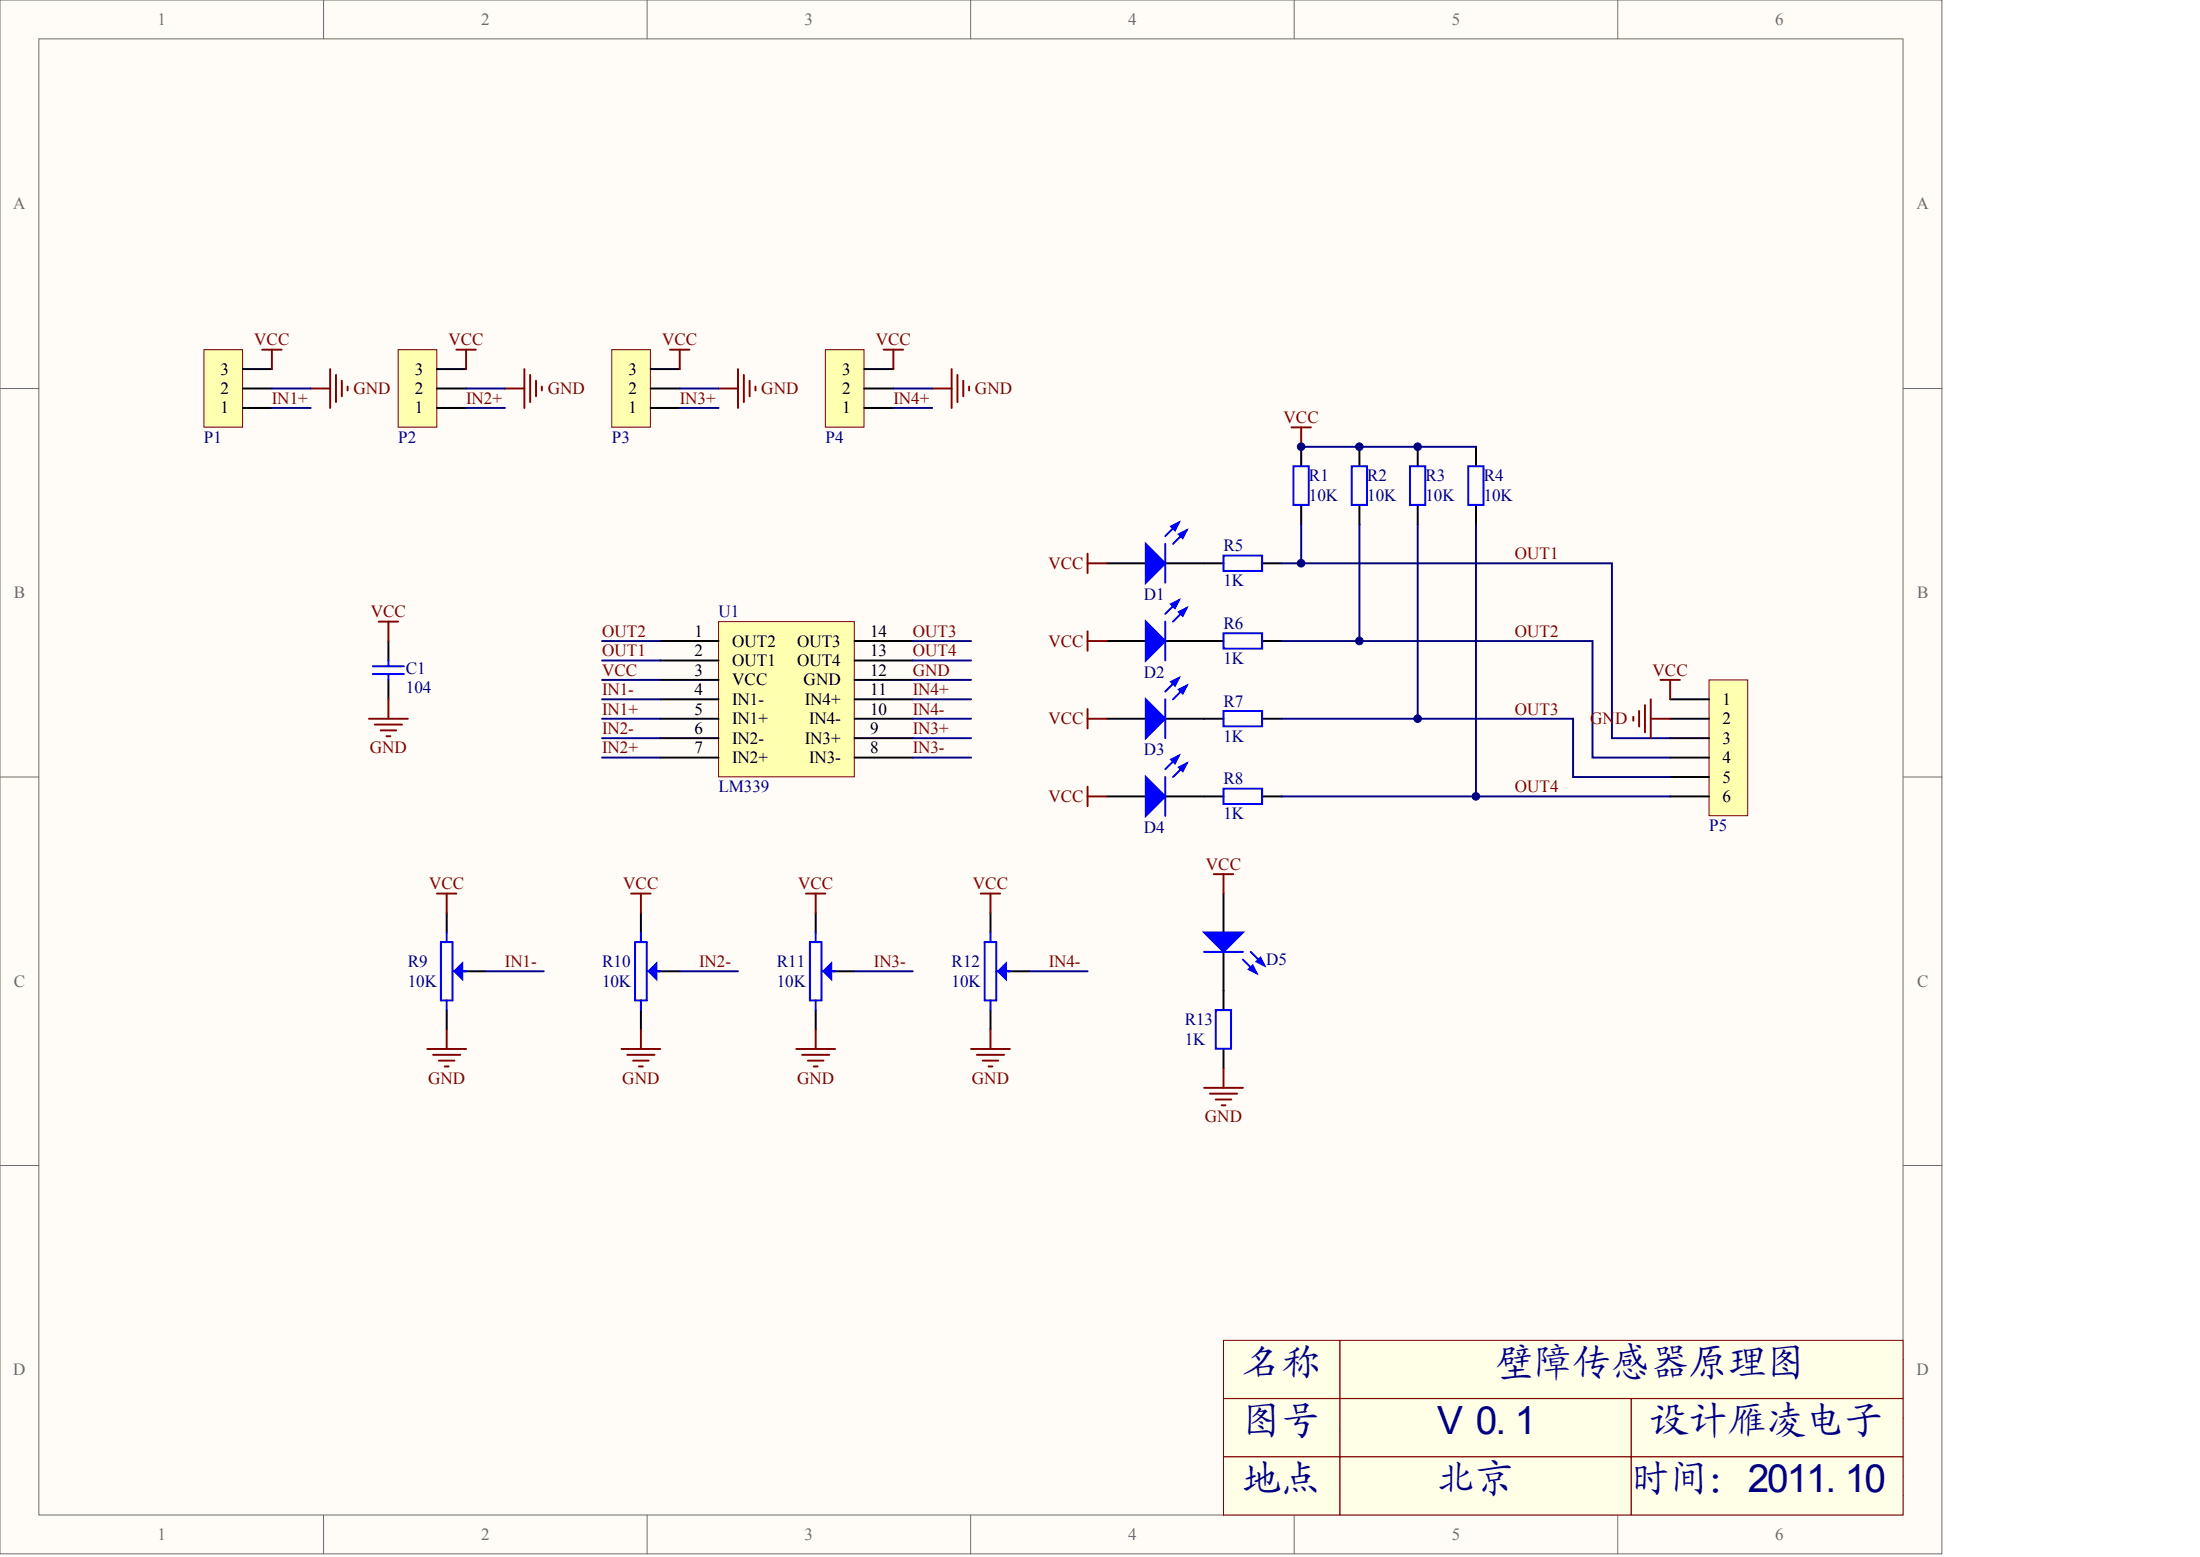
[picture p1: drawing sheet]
<svg xmlns="http://www.w3.org/2000/svg" width="840mm" height="594mm" viewBox="0 0 840 594" stroke-linecap="round" stroke-linejoin="round" font-family="sans-serif">
<g fill="#fffcf8" stroke="#716f64" stroke-width=".38">
<path d="M0 0h741.1v592.9h-741.1z"/>
<path d="M14.8 14.8h711.5v563.2h-711.5z"/>
</g>
<g fill="none" stroke="#716f64" stroke-width=".38">
<path d="M123.5 0v14.8M247 0v14.8M370.4 0v14.8M493.9 0v14.8M617.4 0v14.8M0 148.2h14.8M726.4 148.2h14.8M0 296.5h14.8M726.4 296.5h14.8M0 444.7h14.8M726.4 444.7h14.8M123.5 578.1v14.8"/>
<path d="M247 578.1v14.8M370.4 578.1v14.8M493.9 578.1v14.8M617.4 578.1v14.8"/>
</g>
<path d="M726.4 518.8h-259.5v59.3M466.9 541.1h259.5M504 541.1v22.2M652.2 541.1v22.2M466.9 563.3h259.5M466.9 570.7h259.5M615.2 563.3v14.8" fill="none" stroke="#000" stroke-width=".38"/>
<path d="M422.5 214.9h14.8M444.7 214.9h22.2M481.8 214.9h7.4M148.2 244.6v7.4M148.2 259.4v7.4M170.5 348.4v7.4M466.9 340.9v14.9M177.9 370.6h7.4M466.9 363.2v22.2M170.5 385.4v7.4M466.9 400.2v7.5" fill="none" stroke="#000" stroke-width=".74"/>
<g fill="none" stroke="#00f" stroke-width=".74">
<path d="M449.9 199.4l-5.2 5.2M444.7 207.5v14.9M452.9 202.3l-5.2 5.2M466.9 212h14.8v5.8h-14.8zM142.3 257.2h11.9M142.3 254.2h11.9M148.2 252v2.2M148.2 257.2v2.2M168.2 359.5h4.5v22.2h-4.5zM170.5 355.8v3.7M172.7 370.6h5.2M459.5 363.2h14.9"/>
<path d="M474.4 366.1l5.1 5.2M477.3 363.2l5.2 5.2M170.5 381.7v3.7M464 385.4h5.8v14.8h-5.8z"/>
</g>
<g fill="#00f" stroke="#00f" stroke-width=".74">
<path d="M459.5 355.8h14.9l-7.5 7.4z"/>
<path d="M476.6 369.9l1.5-1.5 1.4 2.9z"/>
<path d="M479.5 366.9l1.5-1.5 1.5 3z"/>
<path d="M437.3 207.5l7.4 7.4-7.4 7.5z"/>
<path d="M449.9 203.8l3-1.5-1.5 3z"/>
<path d="M446.9 200.9l3-1.5-1.5 2.9z"/>
<path d="M173.4 370.6l3-3v6z"/>
</g>
<g fill="none" stroke="#800000" stroke-width=".74">
<path d="M415.1 211.2v7.5M415.1 214.9h7.4M144.5 237.2h7.4M148.2 237.2v7.4M140.8 274.2h14.8M143 276.5h10.4M145.3 278.7h5.9M148.2 266.8v7.4M147.5 280.9h1.5M170.5 392.8v7.4M163.1 400.2h14.8M165.3 402.5h10.4"/>
<path d="M167.5 404.7h5.9M169.7 406.9h1.5"/>
</g>
<path d="M185.3 370.6h22.2" fill="none" stroke="#000080" stroke-width=".74"/>
<g fill="#ffffe8" stroke="#800000" stroke-width=".38">
<path d="M466.9 511.4h44.4v22.2h-44.4z"/>
<path d="M466.9 533.7h44.4v22.1h-44.4z"/>
<path d="M511.4 533.7h111.1v22.1h-111.1z"/>
<path d="M466.9 555.9h44.4v22.1h-44.4z"/>
<path d="M511.4 555.9h111.1v22.1h-111.1z"/>
<path d="M511.4 511.4h214.9v22.2h-214.9z"/>
<path d="M622.6 533.7h103.7v22.1h-103.7z"/>
<path d="M622.6 555.9h103.7v22.1h-103.7z"/>
</g>
<path d="M274.2 237.2h51.8v59.2h-51.8z" fill="#ffffb0" stroke="#800000" stroke-width=".38"/>
<g fill="none" stroke="#000" stroke-width=".74">
<path d="M252 244.6h22.2M252 252h22.2M252 259.4h22.2M326.1 244.6h22.3M326.1 252h22.3M326.1 259.4h22.3M252 266.8h22.2M252 274.2h22.2M326.1 266.8h22.3M326.1 274.2h22.3M252 281.7h22.2M252 289.1h22.2"/>
<path d="M326.1 281.7h22.3M326.1 289.1h22.3M244.6 348.4v7.4M311.3 348.4v7.4M378 348.4v7.4M252 370.6h7.4M318.7 370.6h7.4M385.4 370.6h7.4M244.6 385.4v7.4M311.3 385.4v7.4M378 385.4v7.4"/>
</g>
<g fill="none" stroke="#000080" stroke-width=".74">
<path d="M229.8 244.6h22.2M229.8 252h22.2M229.8 259.4h22.2M348.4 244.6h22.2M348.4 252h22.2M348.4 259.4h22.2M229.8 266.8h22.2M229.8 274.2h22.2M348.4 266.8h22.2M348.4 274.2h22.2M229.8 281.7h22.2M229.8 289.1h22.2"/>
<path d="M348.4 281.7h22.2M348.4 289.1h22.2M259.4 370.6h22.2M326.1 370.6h22.3M392.8 370.6h22.3"/>
</g>
<g fill="none" stroke="#800000" stroke-width=".74">
<path d="M166.8 340.9h7.4M170.5 340.9v7.5M240.9 340.9h7.4M244.6 340.9v7.5M307.6 340.9h7.4M311.3 340.9v7.5M374.3 340.9h7.4M378 340.9v7.5M244.6 392.8v7.4M311.3 392.8v7.4M378 392.8v7.4M237.2 400.2h14.8"/>
<path d="M239.4 402.5h10.4M241.6 404.7h6M243.8 406.9h1.5M303.9 400.2h14.8M306.1 402.5h10.4M308.3 404.7h6M310.6 406.9h1.4M370.6 400.2h14.8M372.8 402.5h10.4M375 404.7h6M377.3 406.9h1.4"/>
</g>
<path d="M242.4 359.5h4.4v22.2h-4.4zM244.6 355.8v3.7M309.1 359.5h4.4v22.2h-4.4zM311.3 355.8v3.7M375.8 359.5h4.4v22.2h-4.4zM378 355.8v3.7M246.8 370.6h5.2M313.5 370.6h5.2M380.2 370.6h5.2M244.6 381.7v3.7M311.3 381.7v3.7M378 381.7v3.7" fill="none" stroke="#00f" stroke-width=".74"/>
<g fill="#00f" stroke="#00f" stroke-width=".74">
<path d="M250.5 367.6v6l-2.9-3z"/>
<path d="M314.3 370.6l2.9-3v6z"/>
<path d="M381 370.6l2.9-3v6z"/>
</g>
<path d="M77.8 133.4h14.8v29.6h-14.8z" fill="#ffffb0" stroke="#800000" stroke-width=".38"/>
<path d="M92.6 155.7h11.2M92.6 148.2h11.2M92.6 140.8h11.2" fill="none" stroke="#000" stroke-width=".74"/>
<path d="M151.9 133.4h14.8v29.6h-14.8z" fill="#ffffb0" stroke="#800000" stroke-width=".38"/>
<path d="M166.8 155.7h11.1M166.8 148.2h11.1M166.8 140.8h11.1" fill="none" stroke="#000" stroke-width=".74"/>
<path d="M233.5 133.4h14.7v29.6h-14.7z" fill="#ffffb0" stroke="#800000" stroke-width=".38"/>
<path d="M248.3 155.7h11.1M248.3 148.2h11.1M248.3 140.8h11.1" fill="none" stroke="#000" stroke-width=".74"/>
<path d="M315 133.4h14.8v29.6h-14.8z" fill="#ffffb0" stroke="#800000" stroke-width=".38"/>
<g fill="none" stroke="#000" stroke-width=".74">
<path d="M329.8 155.7h11.1M329.8 148.2h11.1M329.8 140.8h11.1M496.6 170.5v7.4M518.8 170.5v7.4M541.1 170.5v7.4M563.3 170.5v7.4M496.6 192.7v7.4M518.8 192.7v7.4M541.1 192.7v7.4M563.3 192.7v7.4M422.5 244.6h14.8"/>
<path d="M444.7 244.6h22.2M481.8 244.6h7.4M422.5 274.2h14.8M444.7 274.2h22.2M481.8 274.2h7.4M422.5 303.9h14.8M444.7 303.9h22.2M481.8 303.9h7.4"/>
</g>
<g fill="none" stroke="#800000" stroke-width=".74">
<path d="M100.1 133.4h7.4M103.8 133.4v7.4M174.2 133.4h7.4M177.9 133.4v7.4M255.7 133.4h7.4M259.4 133.4v7.4M337.2 133.4h7.4M340.9 133.4v7.4M118.6 148.2h7.4M126 140.8v14.9M128.2 143.1v10.3M130.4 145.3v5.9"/>
<path d="M132.7 147.5v1.5M192.7 148.2h7.4M200.1 140.8v14.9M202.3 143.1v10.3M204.6 145.3v5.9M206.8 147.5v1.5M274.2 148.2h7.4M281.6 140.8v14.9M283.9 143.1v10.3M286.1 145.3v5.9M288.3 147.5v1.5M355.8 148.2h7.4"/>
<path d="M363.2 140.8v14.9M365.4 143.1v10.3M367.6 145.3v5.9M369.8 147.5v1.5M492.9 163.1h7.4M496.6 163.1v7.4M415.1 240.9v7.4M415.1 244.6h7.4M415.1 270.5v7.4M415.1 274.2h7.4M415.1 300.2v7.4M415.1 303.9h7.4"/>
<path d="M463.2 333.5h7.4M466.9 333.5v7.4M459.5 415.1h14.9M461.8 417.3h10.3M464 419.5h5.9M466.9 407.7v7.4M466.2 421.7h1.5"/>
</g>
<g fill="none" stroke="#000080" stroke-width=".74">
<path d="M103.8 148.2h14.8M103.8 155.7h14.8M177.9 148.2h14.8M177.9 155.7h14.8M259.4 148.2h14.8M259.4 155.7h14.8M340.9 148.2h14.9M340.9 155.7h14.9M496.6 170.5h66.7M496.6 200.1v14.8M518.8 200.1v44.5M541.1 200.1v74.1"/>
<path d="M563.3 200.1v103.8"/>
</g>
<g fill="none" stroke="#00f" stroke-width=".74">
<path d="M493.6 177.9h5.9v14.7h-5.9zM515.9 177.9h5.8v14.7h-5.8zM538.1 177.9h5.9v14.7h-5.9zM560.3 177.9h5.9v14.7h-5.9zM444.7 237.2v14.8M449.9 229l-5.2 5.2M452.9 232l-5.2 5.2M449.9 258.7l-5.2 5.2M466.9 241.6h14.8v5.9h-14.8zM444.7 266.8v14.9M452.9 261.6l-5.2 5.2M466.9 271.3h14.8v5.8h-14.8z"/>
<path d="M444.7 296.5v14.8M449.9 288.3l-5.2 5.2M452.9 291.3l-5.2 5.2M466.9 300.9h14.8v5.9h-14.8z"/>
</g>
<g fill="#00f" stroke="#00f" stroke-width=".74">
<path d="M437.3 237.2l7.4 7.4-7.4 7.4z"/>
<path d="M449.9 233.5l3-1.5-1.5 3z"/>
<path d="M446.9 230.5l3-1.5-1.5 3z"/>
<path d="M437.3 266.8l7.4 7.4-7.4 7.5z"/>
<path d="M449.9 263.1l3-1.5-1.5 3z"/>
<path d="M446.9 260.2l3-1.5-1.5 2.9z"/>
<path d="M437.3 296.5l7.4 7.4-7.4 7.4z"/>
<path d="M449.9 292.8l3-1.5-1.5 3z"/>
<path d="M446.9 289.8l3-1.5-1.5 3z"/>
</g>
<path d="M652.2 259.4h14.8v51.8h-14.8z" fill="#ffffb0" stroke="#800000" stroke-width=".38"/>
<path d="M637.4 266.8h14.8M637.4 274.2h14.8M637.4 281.7h14.8M637.4 289.1h14.8M637.4 296.5h14.8M637.4 303.9h14.8" fill="none" stroke="#000" stroke-width=".74"/>
<path d="M489.2 214.9h126v66.8h22.2M489.2 244.6h118.6v44.5h29.6M489.2 274.2h111.2v22.3h37M489.2 303.9h148.2" fill="none" stroke="#000080" stroke-width=".74"/>
<path d="M633.7 259.4h7.4M637.4 259.4v7.4M623.3 273.5v1.5M625.6 271.3v5.9M627.8 269.1v10.3M630 266.8v14.9M630 274.2h7.4" fill="none" stroke="#800000" stroke-width=".74"/>
<g fill="#000080" stroke="#000080" stroke-width=".38">
<circle cx="496.6" cy="214.9" r="1.45"/>
<circle cx="496.6" cy="170.4" r="1.45"/>
<circle cx="518.8" cy="244.6" r="1.45"/>
<circle cx="518.8" cy="170.4" r="1.45"/>
<circle cx="541" cy="274.2" r="1.45"/>
<circle cx="541" cy="170.4" r="1.45"/>
<circle cx="563.3" cy="303.9" r="1.45"/>
</g>
<g font-size="14.8" fill="#000080">
<text x="474.4" y="524.8">名称</text>
<text x="570.7" y="524.8">壁障传感器原理图</text>
<text x="474.4" y="547.1">图号</text>
<text x="548.5" y="547.1">V 0. 1</text>
<text x="630" y="547.1">设计雁凌电子</text>
<text x="474.4" y="569.3">地点</text>
<text x="548.5" y="569.3">北京</text>
<text x="622.6" y="569.3">时间：2011. 10</text>
</g>
<g font-size="6.5" fill="#716f64">
<text x="60.1" y="9.5">1</text>
<text x="183.6" y="9.5">2</text>
<text x="307.1" y="9.5">3</text>
<text x="430.6" y="9.5">4</text>
<text x="554" y="9.5">5</text>
<text x="677.5" y="9.5">6</text>
<text x="5" y="79.9">A</text>
<text x="731.4" y="79.9">A</text>
<text x="5.3" y="228.2">B</text>
<text x="731.6" y="228.2">B</text>
<text x="5.3" y="376.4">C</text>
<text x="731.6" y="376.4">C</text>
<text x="5" y="524.6">D</text>
<text x="731.4" y="524.6">D</text>
<text x="60.1" y="587.6">1</text>
<text x="183.6" y="587.6">2</text>
<text x="307.1" y="587.6">3</text>
<text x="430.6" y="587.6">4</text>
<text x="554" y="587.6">5</text>
<text x="677.5" y="587.6">6</text>
</g>
<g font-size="6.5" fill="#800000">
<text x="97" y="131.8">VCC</text>
<text x="171.1" y="131.8">VCC</text>
<text x="252.7" y="131.8">VCC</text>
<text x="334.2" y="131.8">VCC</text>
<text x="103.8" y="154.1">IN1+</text>
<text x="134.9" y="150.3">GND</text>
<text x="177.9" y="154.1">IN2+</text>
<text x="209" y="150.3">GND</text>
<text x="259.4" y="154.1">IN3+</text>
<text x="290.5" y="150.3">GND</text>
<text x="340.9" y="154.1">IN4+</text>
<text x="372.1" y="150.3">GND</text>
<text x="489.8" y="161.5">VCC</text>
<text x="578.1" y="213.3">OUT1</text>
<text x="400.1" y="217.1">VCC</text>
<text x="141.5" y="235.6">VCC</text>
<text x="229.8" y="243">OUT2</text>
<text x="348.4" y="243">OUT3</text>
<text x="578.1" y="243">OUT2</text>
<text x="229.8" y="250.4">OUT1</text>
<text x="348.4" y="250.4">OUT4</text>
<text x="400.1" y="246.7">VCC</text>
<text x="229.8" y="257.8">VCC</text>
<text x="348.4" y="257.8">GND</text>
<text x="630.7" y="257.8">VCC</text>
<text x="229.8" y="265.2">IN1-</text>
<text x="348.4" y="265.2">IN4+</text>
<text x="229.8" y="272.6">IN1+</text>
<text x="348.4" y="272.6">IN4-</text>
<text x="578.1" y="272.6">OUT3</text>
<text x="229.8" y="280.1">IN2-</text>
<text x="348.4" y="280.1">IN3+</text>
<text x="400.1" y="276.3">VCC</text>
<text x="606.9" y="276.3">GND</text>
<text x="141.1" y="287.5">GND</text>
<text x="229.8" y="287.5">IN2+</text>
<text x="348.4" y="287.5">IN3-</text>
<text x="400.1" y="306">VCC</text>
<text x="578.1" y="302.3">OUT4</text>
<text x="460.2" y="331.9">VCC</text>
<text x="163.7" y="339.3">VCC</text>
<text x="237.8" y="339.3">VCC</text>
<text x="304.6" y="339.3">VCC</text>
<text x="371.3" y="339.3">VCC</text>
<text x="192.7" y="369">IN1-</text>
<text x="266.8" y="369">IN2-</text>
<text x="333.5" y="369">IN3-</text>
<text x="400.2" y="369">IN4-</text>
<text x="163.4" y="413.5">GND</text>
<text x="237.5" y="413.5">GND</text>
<text x="304.2" y="413.5">GND</text>
<text x="370.9" y="413.5">GND</text>
<text x="459.8" y="428.3">GND</text>
</g>
<g font-size="6.5">
<text x="84.2" y="142.9">3</text>
<text x="158.3" y="142.9">3</text>
<text x="239.8" y="142.9">3</text>
<text x="321.4" y="142.9">3</text>
<text x="84.2" y="150.3">2</text>
<text x="158.3" y="150.3">2</text>
<text x="239.8" y="150.3">2</text>
<text x="321.4" y="150.3">2</text>
<text x="84.2" y="157.8">1</text>
<text x="158.3" y="157.8">1</text>
<text x="239.8" y="157.8">1</text>
<text x="321.4" y="157.8">1</text>
<text x="265" y="243">1</text>
<text x="332" y="243">14</text>
<text x="265" y="250.4">2</text>
<text x="279.4" y="246.7">OUT2</text>
<text x="304.2" y="246.7">OUT3</text>
<text x="332" y="250.4">13</text>
<text x="265" y="257.8">3</text>
<text x="279.4" y="254.1">OUT1</text>
<text x="304.2" y="254.1">OUT4</text>
<text x="332" y="257.8">12</text>
<text x="279.4" y="261.5">VCC</text>
<text x="306.7" y="261.5">GND</text>
<text x="265" y="265.2">4</text>
<text x="279.4" y="268.9">IN1-</text>
<text x="307.1" y="268.9">IN4+</text>
<text x="332" y="265.2">11</text>
<text x="657.4" y="268.9">1</text>
<text x="265" y="272.6">5</text>
<text x="332" y="272.6">10</text>
<text x="265" y="280.1">6</text>
<text x="279.4" y="276.3">IN1+</text>
<text x="308.8" y="276.3">IN4-</text>
<text x="332" y="280.1">9</text>
<text x="657.4" y="276.3">2</text>
<text x="265" y="287.5">7</text>
<text x="279.4" y="283.8">IN2-</text>
<text x="307.1" y="283.8">IN3+</text>
<text x="332" y="287.5">8</text>
<text x="657.4" y="283.8">3</text>
<text x="279.4" y="291.2">IN2+</text>
<text x="308.8" y="291.2">IN3-</text>
<text x="657.4" y="291.2">4</text>
<text x="657.4" y="298.6">5</text>
<text x="657.4" y="306">6</text>
<text x="470.6" y="524.6">Title</text>
<text x="470.6" y="546.9">Size</text>
<text x="507.7" y="546.9">Number</text>
<text x="655.9" y="546.9">Revision</text>
<text x="474.4" y="558">A4</text>
<text x="470.6" y="569.1">Date:</text>
<text x="504" y="569.1">2012-9-5</text>
<text x="618.9" y="569.1">Sheet</text>
<text x="639.8" y="569.1">of</text>
<text x="504" y="576.5">E:\</text>
<text x="618.9" y="576.5">Drawn By:</text>
</g>
<g font-size="6.5" fill="#000080">
<text x="77.8" y="168.9">P1</text>
<text x="151.9" y="168.9">P2</text>
<text x="233.5" y="168.9">P3</text>
<text x="315" y="168.9">P4</text>
<text x="499.6" y="183.7">R1</text>
<text x="521.8" y="183.7">R2</text>
<text x="544" y="183.7">R3</text>
<text x="566.3" y="183.7">R4</text>
<text x="499.6" y="191.1">10K</text>
<text x="521.8" y="191.1">10K</text>
<text x="544" y="191.1">10K</text>
<text x="566.3" y="191.1">10K</text>
<text x="466.9" y="210.4">R5</text>
<text x="466.9" y="223.7">1K</text>
<text x="436.6" y="228.9">D1</text>
<text x="274.2" y="235.6">U1</text>
<text x="466.9" y="240">R6</text>
<text x="154.9" y="257.1">C1</text>
<text x="466.9" y="253.4">1K</text>
<text x="436.6" y="258.6">D2</text>
<text x="154.9" y="264.5">104</text>
<text x="466.9" y="269.7">R7</text>
<text x="466.9" y="283">1K</text>
<text x="436.6" y="288.2">D3</text>
<text x="466.9" y="299.3">R8</text>
<text x="274.2" y="302.3">LM339</text>
<text x="436.6" y="317.9">D4</text>
<text x="466.9" y="312.7">1K</text>
<text x="652.2" y="317.1">P5</text>
<text x="155.6" y="369">R9</text>
<text x="229.8" y="369">R10</text>
<text x="296.5" y="369">R11</text>
<text x="363.2" y="369">R12</text>
<text x="483.2" y="368.3">D5</text>
<text x="155.6" y="376.4">10K</text>
<text x="229.8" y="376.4">10K</text>
<text x="296.5" y="376.4">10K</text>
<text x="363.2" y="376.4">10K</text>
<text x="452.1" y="391.2">R13</text>
<text x="452.1" y="398.6">1K</text>
</g>
</svg>
